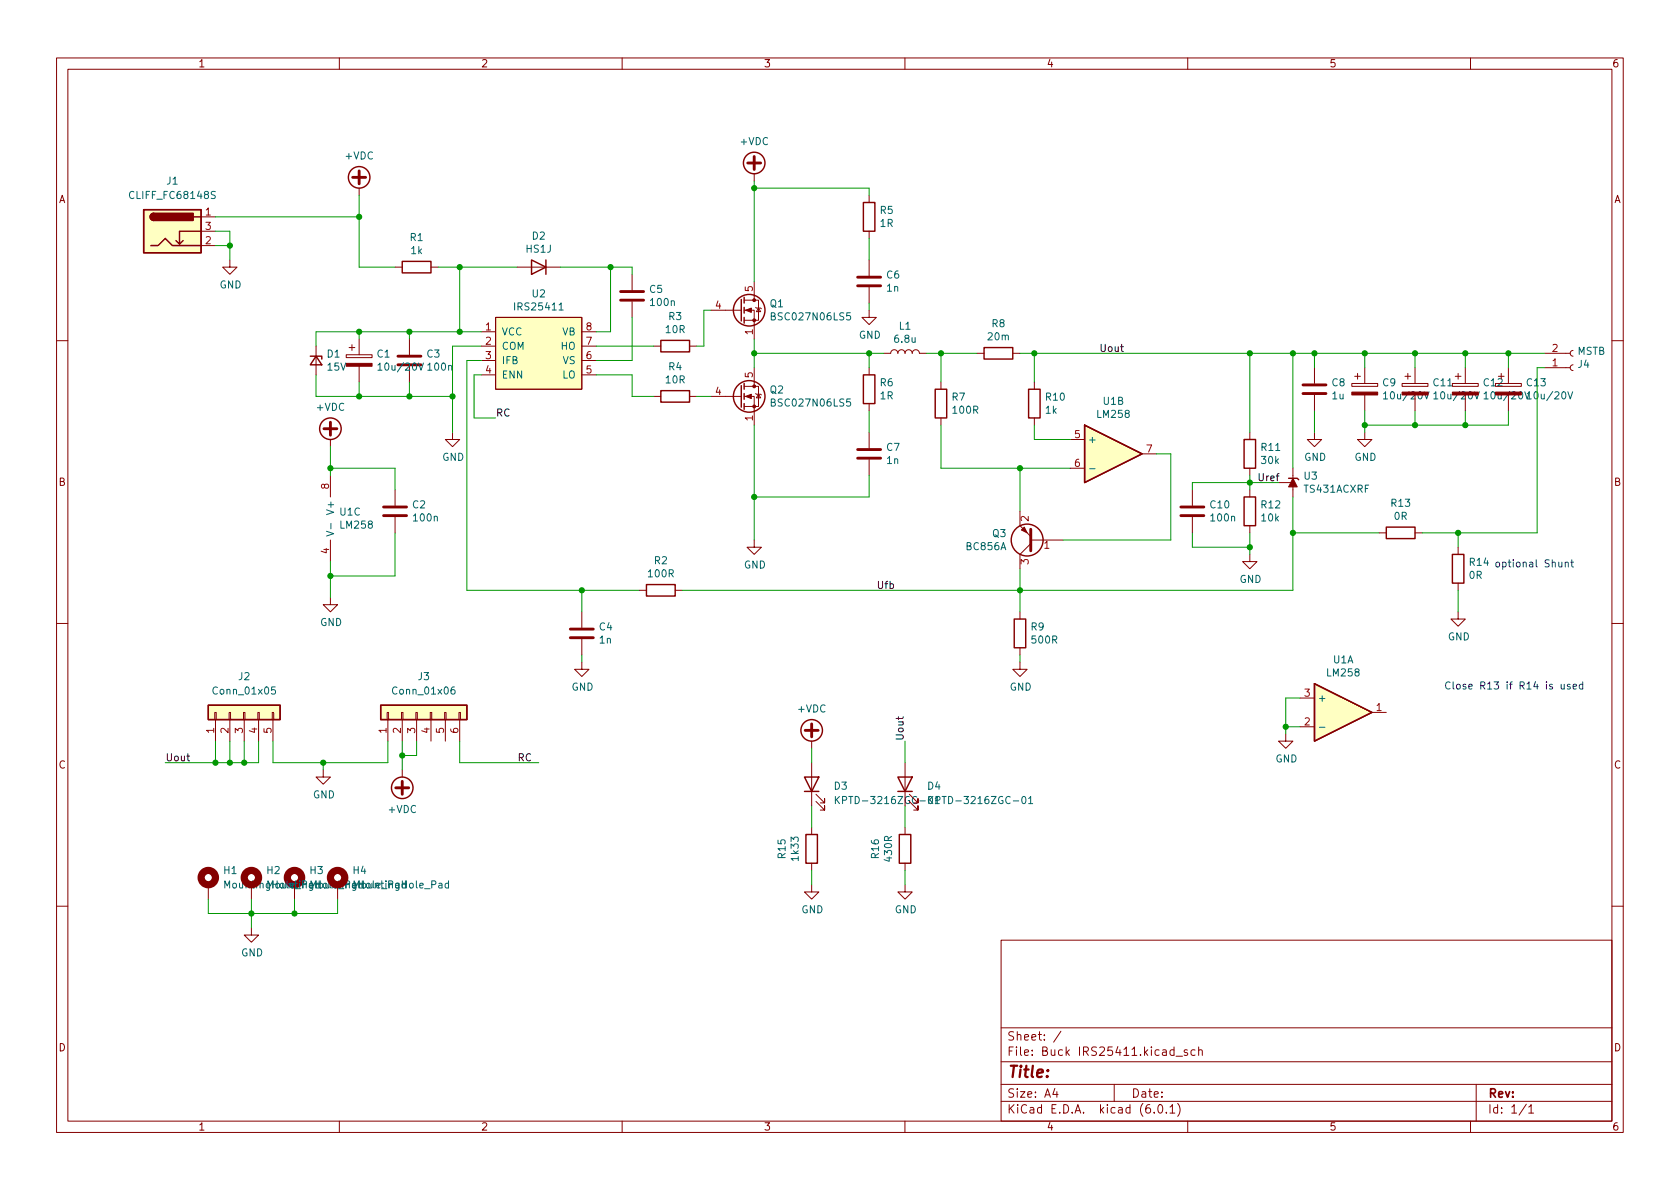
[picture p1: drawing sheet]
<svg xmlns="http://www.w3.org/2000/svg" width="297mm" height="210mm" viewBox="0 0 297 210" stroke-linecap="round" stroke-linejoin="round" font-family="sans-serif">
<g fill="none" stroke="#840000" stroke-width=".18">
<path d="M10 10.2h277v190.1h-277zM12 12.2h273v186.1h-273zM60 10.2v2M110 10.2v2M160 10.2v2M210 10.2v2M260 10.2v2M35.6 38.3h2.5M63.5 33.3v1.2M133.3 30.7v1.3M153.7 34.5v1.3M35.6 43.4h2.5"/>
<path d="M35.6 40.9h2.5M40.6 46v1.2h1.3l-1.3 1.3-1.2-1.3h1.2M63.5 59.9v2.8M69.8 47.2h1.3M72.4 59.9v2.8M76.2 47.2h1.3M85.1 58.7h2.5M87.6 56.1h15.3v12.7h-15.3zM91.4 47.2h7.7M102.9 58.7h2.5M111.8 48.5v2.8M111.8 53.3v2.8"/>
<path d="M125.7 54.9h5.4M131.6 54.9h1.7v5M131.6 53.1h2.5v3.5h-2.5M133.3 49.8v3.3M133.6 54.4l.1 .1h.8l.1 .1M134.1 54.5l.4 .6h-.8zM153.7 54.9v1.2h1.2l-1.2 1.3-1.3-1.3h1.3M153.7 40.9v1.3M153.7 46v2.8M153.7 50.8v2.8M10 60.2h2M55.9 61.2v5.1"/>
<path d="M58.4 77.7v1.3M61.2 62.7h4.6v.5h-4.6zM61.7 61.5h1M62.2 61v1M63.5 64.8v2.8M72.4 64.8v2.8M80 76.4v1.3h1.3l-1.3 1.3-1.3-1.3h1.3M85.1 61.2h2.5M85.1 63.7h2.5M85.1 66.3h2.5M102.9 61.2h2.5M102.9 63.7h2.5"/>
<path d="M102.9 66.3h2.5M115.6 61.2h1.2M115.6 70.1h1.2M121.9 61.2h1.3M121.9 70.1h1.3M125.7 70.1h5.4M131.6 70.1h1.7v5.1M131.6 68.3h2.5v3.6h-2.5M133.3 65v3.3M133.6 69.6l.1 .1h.8l.1 .1M134.1 69.7l.4 .7h-.8zM153.7 65v1.3"/>
<path d="M153.7 71.4v1.2M153.7 76.4v2.8M156.2 62.5h1.3a.64 .64 0 0 1 .6-.7 .64 .64 0 0 1 .6 .7 .64 .64 0 0 1 .7-.7 .64 .64 0 0 1 .6 .7 .64 .64 0 0 1 .7-.7 .64 .64 0 0 1 .6 .7 .64 .64 0 0 1 .6-.7 .64 .64 0 0 1 .7 .7h1.2M166.4 67.6v1.2M166.4 73.9v1.3M172.7 62.5h1.3M179.1 62.5h1.2M182.9 67.6v1.2M182.9 73.9v1.3M189.2 77.7h2.6M221 76.4v1.3M232.4 76.4v1.3h1.3l-1.3 1.3-1.3-1.3h1.3"/>
<path d="M232.4 65v2.8M232.4 69.8v2.8M239 67.8h4.6v.5h-4.6zM239.5 66.5h1M240 66v1.1M241.3 76.4v1.3h1.3l-1.3 1.3-1.3-1.3h1.3M241.3 65v2.8M241.3 69.8v2.8M247.9 67.8h4.6v.5h-4.6zM248.4 66.5h1M248.9 66v1.1M250.2 65v2.8"/>
<path d="M250.2 69.8v2.8M256.8 67.8h4.6v.5h-4.6zM257.3 66.5h1M257.8 66v1.1M259.1 65v2.8M259.1 69.8v2.8M264.4 67.8h4.6v.5h-4.6zM265.4 66v1.1M266.7 65v2.8M266.7 69.8v2.8M273 62.5h4.6M273 65h4.6"/>
<path d="M278.1 62l-.3 .1-.2 .4 .2 .3 .3 .2M278.1 64.5l-.3 .2-.2 .3 .2 .4 .3 .1M285 60.2h2M58.4 84.1v3.8M58.4 95.5v3.8M69.8 86.6v2.8M69.8 91.4v2.8M133.3 95.5v1.3h1.3l-1.3 1.2-1.2-1.2h1.2M153.7 81.3v2.8M180.3 90.4v2.6l1.9 1.9M182.2 96.1l-1.9 1.9v2.6M182.2 95.5h5.8"/>
<path d="M189.2 82.8h2.6M201.9 80.3h2.6M210.8 86.6v2.8M210.8 91.4v2.8M221 98v1.3h1.2l-1.2 1.3-1.3-1.3h1.3M221 82.8v1.3M221 86.6v1.3M221 93v1.2M226.1 85.3h2.5M228.6 82.8v5.1M243.8 94.2h1.3M250.2 94.2h1.3"/>
<path d="M257.8 96.8v1.2M10 110.2h2M58.4 105.7v1.2h1.3l-1.3 1.3-1.3-1.3h1.3M102.9 117.1v1.3h1.2l-1.2 1.2-1.3-1.2h1.3M102.9 108.2v2.8M102.9 113v2.8M113 104.4h1.3M119.4 104.4h1.2M180.3 117.1v1.3h1.3l-1.3 1.2-1.2-1.2h1.2M180.3 108.2v1.3M180.3 114.5v1.3M257.8 108.2v1.3h1.3l-1.3 1.2-1.3-1.2h1.3"/>
<path d="M257.8 103.1v1.3M285 110.2h2M38 126h.2v1.2h-.2zM38.1 127.2v3.9M40.5 126h.3v1.2h-.3zM40.6 127.2v3.9M43.1 126h.2v1.2h-.2zM43.2 127.2v3.9M45.6 126h.2v1.2h-.2zM45.7 127.2v3.9M48.1 126h.3v1.2h-.3zM48.3 127.2v3.9"/>
<path d="M57.1 136.1v1.3h1.3l-1.3 1.3-1.2-1.3h1.2M68.5 126h.2v1.2h-.2zM68.6 127.2v3.9M71 126h.2v1.2h-.2zM71.1 127.2v3.9M71.1 136.1v1.3M73.5 126h.3v1.2h-.3zM73.7 127.2v3.9M76.1 126h.2v1.2h-.2zM76.2 127.2v3.9M78.6 126h.3v1.2h-.3zM78.7 127.2v3.9"/>
<path d="M81.2 126h.2v1.2h-.2zM81.3 127.2v3.9M143.5 131.1v1.2M143.5 134.9v7.6M160 134.9v7.6M227.3 129.8v1.3h1.3l-1.3 1.2-1.2-1.2h1.2M229.9 128.5h2.5M229.9 123.4h2.5M242.6 126h2.5M36.8 156.5v2.5M44.4 156.5v2.5M52.1 156.5v2.5"/>
<path d="M59.7 156.5v2.5M143.5 156.5v1.2h1.3l-1.3 1.3-1.3-1.3h1.3M143.5 146.3v1.3M143.5 152.6v1.3M144.3 141.7l1.5 1.6v-.8v.8h-.8M144.3 140.5l1.5 1.5v-.8v.8h-.8M160 156.5v1.2h1.3l-1.3 1.3-1.3-1.3h1.3M160 146.3v1.3M160 152.6v1.3M160.8 141.7l1.5 1.6v-.8v.8h-.8M10 160.2h2M44.4 164.1v1.2h1.3l-1.3 1.3-1.2-1.3h1.2"/>
<path d="M177 166.3h108v32h-108zM285 160.2h2M60 198.3v2M110 198.3v2M160 198.3v2M177 194.8h108M177 191.8h108M177 187.8h108M177 181.8h108M186.5 192.5l-.4 1h1M186.9 193v1M187.6 182.4l-1.3 1.9"/>
<path d="M197 191.8v3M204.1 196.7v.1M204.9 195.4l.2-.1a.81 .81 0 0 1 .6 .7 .81 .81 0 0 1-.3 .8h-.2a.81 .81 0 0 1-.6-.6 .81 .81 0 0 1 .3-.8zM206.2 196.7v.1M206.9 195.8l.4-.5v1.5M206.9 196.8h.8M207.6 185.7l-.5-.1-.2 .3v.4l.1 .3h.6M207.6 185.1v1.5M207.9 186.8h1.2M208.2 195.1a1.72 1.72 0 0 1 0 2.3M209.9 185.7l-.3-.1-.2 .2v.3l.5 .1v.4h-.5M210 198.3v2"/>
<path d="M211.3 185.7l-.4-.1-.3 .3v.4l.1 .3h.6M211.9 185.8l.2-.2 .4 .1 .1 .9M211.9 185.1v1.5M260 198.3v2M261 191.8v6.5M269.9 195.3l-1.3 1.9M270.3 195.8l.4-.5v1.5M270.3 196.8h.9"/>
</g>
<g fill="none" stroke="#840000" stroke-width="1.3">
<circle cx="36.8" cy="155.2" r="1.27"/>
<circle cx="44.4" cy="155.2" r="1.27"/>
<circle cx="52.1" cy="155.2" r="1.27"/>
<circle cx="59.7" cy="155.2" r="1.27"/>
</g>
<g fill="none" stroke="#840000" stroke-width=".25">
<path d="M25.4 37.1h10.2v7.6h-10.2zM27.2 37.7a.64 .64 0 0 0-.7 .6 .64 .64 0 0 0 .7 .7M34.3 38.3h1.3M152.7 35.8h2v5.1h-2zM26.7 43.4h1.2l1.3-1.2 1.3 1.2h5.1M32.4 42.5l-.7 .7M35.6 40.9h-3.9v2.3l-.6-.7M71.1 46.2h5.1v2.1h-5.1zM94 46l2.5 1.2-2.5 1.3zM96.5 46v2.5M131.1 53v3.8M131.6 52.6v1"/>
<path d="M131.6 54.4v1M131.6 56.1v1M54.9 63h2v.5M55.9 63l1 1.5h-2zM116.8 60.2h5.1v2h-5.1zM116.8 69.1h5.1v2h-5.1zM131.1 68.2v3.8M131.6 67.8v1M131.6 69.6v1M131.6 71.4v1M152.7 66.3h2v5.1h-2zM165.4 68.8h2v5.1h-2z"/>
<path d="M174 61.5h5.1v2h-5.1zM181.9 68.8h2v5.1h-2zM191.8 75.2l10.1 5.1-10.1 5zM220 77.7h2v5.1h-2zM220 87.9h2v5.1h-2zM227.8 84.6h1.6l.2 .2M245.1 93.2h5.1v2h-5.1zM256.8 98h2v5.1h-2zM114.3 103.4h5.1v2h-5.1zM179.3 109.5h2.1v5h-2.1zM36.8 124.7h12.7v2.5h-12.7zM67.3 124.7h15.2v2.5h-15.2z"/>
<path d="M142.2 137.4h2.6l-1.3 2.5zM142.2 139.9h2.6M158.7 137.4h2.6l-1.3 2.5zM158.7 139.9h2.6M232.4 120.9l10.2 5.1-10.2 5.1zM142.5 147.6h2v5h-2zM159 147.6h2v5h-2z"/>
<circle cx="63.5" cy="31.4" r="1.9"/>
<circle cx="133.3" cy="28.8" r="1.9"/>
<circle cx="132.5" cy="54.9" r="2.79"/>
<circle cx="58.4" cy="75.8" r="1.9"/>
<circle cx="132.5" cy="70.1" r="2.79"/>
<circle cx="181.6" cy="95.5" r="2.82"/>
<circle cx="71.1" cy="139.3" r="1.9"/>
<circle cx="143.5" cy="129.2" r="1.9"/>
</g>
<g fill="none" stroke="#840000" stroke-width=".51">
<path d="M62.4 31.4h2.2M63.5 30.2v2.3M132.2 28.8h2.3M133.3 27.7v2.3M109.7 53.1h4.1M109.7 51.6h4.1M151.6 50.5h4.1M151.6 49h4.1M57.3 75.8h2.3M58.4 74.7v2.3M70.4 64.5h4M70.4 63h4"/>
<path d="M151.6 79.5h4.1M230.4 69.6h4M230.4 68.1h4M67.8 91.2h4.1M67.8 89.7h4.1M151.6 81h4.1M182.2 93.6v3.8M208.8 91.2h4.1M208.8 89.7h4.1M100.8 112.8h4.1M100.8 111.2h4.1M70 139.3h2.3"/>
<path d="M71.1 138.2v2.3M142.4 129.2h2.3M143.5 128v2.3"/>
</g>
<g fill="none" stroke="#006464" stroke-width=".18">
<path d="M98.8 54.8h.8M150.3 55.3h-.6v.6l.2-.1 .4 .1 .1 .1-.1 .5-.1 .1-.5-.1M66.8 64.6l.4-.4v1.3M66.8 65.5h.7M74 64.2l.4 1.3 .5-1.3M150.3 70.5h-.6v.7l.2-.2 .4 .1 .1 .2-.1 .4-.1 .1-.5-.1M244.6 69.6l.4-.3v1.2M244.6 70.5h.7M251.8 69.3l.4 1.2 .5-1.2M253.5 69.6l.4-.3v1.2M253.5 70.5h.7M260.7 69.3l.4 1.2 .5-1.2"/>
<path d="M262.4 69.6l.4-.3v1.2M262.4 70.5h.7M277.2 69.3l.4 1.2 .5-1.2M57.7 93.9l1.3 .5-1.3 .4M58.5 92.6v.9M192.7 82.9h.9M48.7 121.5h-.7v.6l.2-.1h.4l.1 .2v.4l-.2 .1-.5-.1M80.3 121.5h-.3a.85 .85 0 0 0 0 1.2l.4-.1 .1-.4-.3-.2h-.3l-.2 .2M233.3 128.6h1M39.8 157v-1.2l.4 .9 .4-.9v1.2M41.3 156.2h.3l.2 .2v.4l-.2 .2h-.3l-.2-.2zM42.4 156.2v.8h.3l.2-.1"/>
<path d="M42.9 156.2v.8M43.5 156.3l.2-.1h.3v.8M43.5 156.2v.8M44.5 156.2h.5M44.7 155.8v1.1l.3 .1M45.4 155.8v.1M45.4 156.2v.8M46 156.3l.2-.1h.3v.8M46 156.2v.8M47.7 156.2v1l-.3 .3-.3-.1M47.7 156.2h-.4l-.2 .2 .1 .6h.5M79.3 156.2h-.4l-.2 .2 .1 .6h.5"/>
<path d="M79.3 155.8v1.2M147.7 140.8v1.3M147.9 141.4l.5 .7M148.4 140.8l-.7 .8M180.8 140.9l.2-.1a.68 .68 0 0 1 .4 .7 .68 .68 0 0 1-.4 .6 .84 .84 0 0 1-.2-1.2zM181.9 141.2l.3-.4v1.3M181.9 142.1h.7"/>
</g>
<g fill="#ffffc2" stroke="#ffffc2" stroke-width=".18">
<path d="M36.8 124.7h12.7v2.5h-12.7z"/>
<path d="M87.6 56.1h15.3v12.7h-15.3z"/>
<path d="M25.4 37.1h10.2v7.6h-10.2z"/>
<path d="M67.3 124.7h15.2v2.5h-15.2z"/>
<path d="M191.8 75.2l10.1 5.1-10.1 5z"/>
<path d="M232.4 120.9l10.2 5.1-10.2 5.1z"/>
</g>
<g fill="#840000" stroke="#840000" stroke-width=".25">
<path d="M26.7 37.9l.5-.2v1.3a.64 .64 0 0 1-.6-.4 .64 .64 0 0 1 .1-.7z"/>
<path d="M27.2 37.7h7v1.3h-7z"/>
</g>
<g fill="#840000" stroke="#840000" stroke-width=".18">
<path d="M61.2 64.3h4.6v.5h-4.6z"/>
<path d="M239 69.3h4.6v.5h-4.6z"/>
<path d="M247.9 69.3h4.6v.5h-4.6z"/>
<path d="M131.8 54.9l1-.4v.7z"/>
<path d="M131.8 70.1l1-.4v.8z"/>
<path d="M228.6 84.6l.8 1.5h-1.6z"/>
<path d="M256.8 69.3h4.6v.5h-4.6z"/>
<path d="M264.4 69.3h4.6v.5h-4.6z"/>
<path d="M180.6 93.7l.5-.5 .5 1z"/>
<circle cx="133.3" cy="56.6" r=".25"/>
<circle cx="133.3" cy="53.1" r=".25"/>
<circle cx="133.3" cy="71.9" r=".25"/>
<circle cx="133.3" cy="68.3" r=".25"/>
</g>
<path d="M275.6 99.4l.1 .8 .3 .1 .1-.2M276.1 99.4v.9M276.8 99.5l.1-.1 .3 .1 .1 .8M276.8 99.4v.9M277.7 99.4h.5M277.9 99v1.1l.3 .2M276 121l.1 .8h.3l.2-.1M276.6 121v.8M277.6 121.1l-.3-.1-.2 .2 .1 .2 .4 .1v.3h-.5M278.1 121.4l.6-.1v-.2l-.4-.1-.2 .2 .1 .6h.5M279.8 121.1l-.3-.1-.3 .2 .2 .6h.4M279.8 120.6v1.2" fill="none" stroke="#0000c2" stroke-width=".18"/>
<g fill="none" stroke="#009600" stroke-width=".18">
<path d="M38.1 38.3h25.4M63.5 34.5v12.7h6.3M133.3 32v17.8M133.3 33.3h20.4v1.2M38.1 40.9h2.5v5.1M38.1 43.4h2.5M63.5 58.7v1.2M72.4 58.7v1.2M77.5 47.2h13.9M81.3 47.2v11.5M85.1 58.7h-29.2v2.5M99.1 47.2h12.7v1.3"/>
<path d="M107.9 47.2v11.5h-2.5M111.8 56.1v7.6h-6.4M125.7 54.9h-1.2v6.3h-1.3M133.3 59.9v5.1M153.7 42.2v3.8M153.7 53.6v1.3M55.9 66.3v3.8h24.1M58.4 79v5.1M63.5 67.6v2.5M72.4 67.6v2.5M85.1 63.7h-2.6v40.7h30.5M85.1 61.2h-5.1v15.2"/>
<path d="M85.1 66.3h-1.3v7.6h3.8M105.4 66.3h6.4v3.8h3.8M105.4 61.2h10.2M123.2 70.1h2.5M133.3 75.2v20.3M133.3 62.5h22.9M153.7 62.5v2.5M153.7 72.6v3.8M163.8 62.5h8.9M166.4 75.2v7.6h22.8M166.4 62.5v5.1M180.3 62.5h92.7"/>
<path d="M182.9 75.2v2.5h6.3M182.9 62.5v5.1M221 62.5v13.9M228.6 62.5v20.3M232.4 62.5v2.5M232.4 72.6v3.8M241.3 62.5v2.5M241.3 72.6v3.8M250.2 62.5v2.5M250.2 72.6v2.6M259.1 62.5v2.5M259.1 72.6v2.6"/>
<path d="M266.7 72.6v2.6h-25.4M266.7 62.5v2.5M273 65h-1.2v29.2h-20.3M58.4 82.8h11.4v3.8M58.4 99.3v6.4M69.8 94.2v7.6h-11.4M153.7 84.1v3.8h-20.4M180.3 82.8v7.6M204.5 80.3h2.5v15.2h-19M210.8 94.2v2.6h10.2M221 84.1v2.5M221 94.2v3.8"/>
<path d="M226.1 85.3h-15.3v1.3M228.6 87.9v16.5h-108M228.6 94.2h15.2M257.8 94.2v2.6M102.9 104.4v3.8M102.9 115.8v1.3M180.3 100.6v7.6M180.3 115.8v1.3M257.8 104.4v3.8M38.1 131.1v3.8M40.6 131.1v3.8M43.2 131.1v3.8"/>
<path d="M45.7 131.1v3.8h-16.5M48.3 131.1v3.8h20.3v-3.8M57.1 134.9v1.2M71.1 131.1v5M73.7 131.1v2.5h-2.6M81.3 131.1v3.8h13.9M143.5 132.3v2.6M160 131.1v3.8M227.3 128.5h2.6M229.9 123.4h-2.6v6.4M36.8 159v2.5h22.9v-2.5M44.4 159v5.1"/>
<path d="M52.1 159v2.5M143.5 142.5v3.8M143.5 153.9v2.6M160 142.5v3.8M160 153.9v2.6"/>
</g>
<g fill="#009600" stroke="#009600" stroke-width=".18">
<circle cx="81.3" cy="58.7" r=".46"/>
<circle cx="72.4" cy="58.7" r=".46"/>
<circle cx="63.5" cy="38.3" r=".46"/>
<circle cx="63.5" cy="58.7" r=".46"/>
<circle cx="40.6" cy="43.4" r=".46"/>
<circle cx="133.3" cy="87.9" r=".46"/>
<circle cx="102.9" cy="104.4" r=".46"/>
<circle cx="58.4" cy="82.8" r=".46"/>
<circle cx="80" cy="70.1" r=".46"/>
<circle cx="72.4" cy="70.1" r=".46"/>
<circle cx="63.5" cy="70.1" r=".46"/>
<circle cx="58.4" cy="101.8" r=".46"/>
<circle cx="43.2" cy="134.9" r=".46"/>
<circle cx="81.3" cy="47.2" r=".46"/>
<circle cx="133.3" cy="33.3" r=".46"/>
<circle cx="107.9" cy="47.2" r=".46"/>
<circle cx="38.1" cy="134.9" r=".46"/>
<circle cx="40.6" cy="134.9" r=".46"/>
<circle cx="57.1" cy="134.9" r=".46"/>
<circle cx="71.1" cy="133.6" r=".46"/>
<circle cx="52.1" cy="161.5" r=".46"/>
<circle cx="44.4" cy="161.5" r=".46"/>
<circle cx="241.3" cy="62.5" r=".46"/>
<circle cx="250.2" cy="62.5" r=".46"/>
<circle cx="241.3" cy="75.2" r=".46"/>
<circle cx="250.2" cy="75.2" r=".46"/>
<circle cx="259.1" cy="62.5" r=".46"/>
<circle cx="259.1" cy="75.2" r=".46"/>
<circle cx="133.3" cy="62.5" r=".46"/>
<circle cx="153.7" cy="62.5" r=".46"/>
<circle cx="182.9" cy="62.5" r=".46"/>
<circle cx="166.4" cy="62.5" r=".46"/>
<circle cx="221" cy="96.8" r=".46"/>
<circle cx="221" cy="85.3" r=".46"/>
<circle cx="228.6" cy="94.2" r=".46"/>
<circle cx="221" cy="62.5" r=".46"/>
<circle cx="228.6" cy="62.5" r=".46"/>
<circle cx="232.4" cy="62.5" r=".46"/>
<circle cx="257.8" cy="94.2" r=".46"/>
<circle cx="266.7" cy="62.5" r=".46"/>
<circle cx="227.3" cy="128.5" r=".46"/>
<circle cx="180.3" cy="104.4" r=".46"/>
<circle cx="180.3" cy="82.8" r=".46"/>
</g>
<text font-size="2.8" fill="#840000" x="178" y="190.6">Title:</text>
<g font-size="2.1" fill="#840000">
<text x="178" y="184">Sheet: /</text>
<text x="178" y="186.7">File: Buck IRS25411.kicad_sch</text>
<text x="178" y="196.9">KiCad E.D.A. kicad (6.0.1)</text>
<text x="178" y="194.1">Size: A4</text>
<text x="200" y="194.1">Date:</text>
<text x="263" y="194.1">Rev:</text>
<text x="263" y="196.9">Id: 1/1</text>
</g>
<g font-size="1.8" fill="#840000">
<text x="35" y="11.9">1</text>
<text x="85" y="11.9">2</text>
<text x="135" y="11.9">3</text>
<text x="185" y="11.9">4</text>
<text x="235" y="11.9">5</text>
<text x="285" y="11.9">6</text>
<text x="10.3" y="35.9">A</text>
<text x="285.3" y="35.9">A</text>
<text x="262.4" y="68.3">C12</text>
<text x="10.3" y="85.9">B</text>
<text x="285.3" y="85.9">B</text>
<text x="10.3" y="135.9">C</text>
<text x="285.3" y="135.9">C</text>
<text x="10.3" y="185.9">D</text>
<text x="285.3" y="185.9">D</text>
<text x="35" y="199.9">1</text>
<text x="85" y="199.9">2</text>
<text x="135" y="199.9">3</text>
<text x="185" y="199.9">4</text>
<text x="235" y="199.9">5</text>
<text x="285" y="199.9">6</text>
</g>
<g font-size="1.8" fill="#006464">
<text x="61.1" y="28.2">+VDC</text>
<text x="131" y="25.6">+VDC</text>
<text x="23.3" y="35.2">CLIFF_FC68148S</text>
<text x="29.5" y="32.6">J1</text>
<text x="155.6" y="37.8">R5</text>
<text x="155.6" y="40.1">1R</text>
<text x="72.5" y="42.6">R1</text>
<text x="72.7" y="44.9">1k</text>
<text x="93" y="44.7">HS1J</text>
<text x="94.1" y="42.4">D2</text>
<text x="38.8" y="51">GND</text>
<text x="94.1" y="52.6">U2</text>
<text x="114.9" y="51.8">C5</text>
<text x="156.8" y="49.2">C6</text>
<text x="156.8" y="51.6">1n</text>
<text x="88.6" y="59.3">VCC</text>
<text x="91.3" y="54.9">IRS25411</text>
<text x="99.4" y="59.3">VB</text>
<text x="115.1" y="54.1">100n</text>
<text x="117.8" y="58.9">10R</text>
<text x="118.2" y="56.6">R3</text>
<text x="136.2" y="54.3">Q1</text>
<text x="136.8" y="56.6">BSC027N06LS5</text>
<text x="151.8" y="59.9">GND</text>
<text x="159" y="58.3">L1</text>
<text x="175.4" y="57.9">R8</text>
<text x="57.8" y="63.2">D1</text>
<text x="57.9" y="65.5">15V</text>
<text x="66.7" y="63.2">C1</text>
<text x="67.4" y="65.5">10u/20V</text>
<text x="75.5" y="63.2">C3</text>
<text x="75.8" y="65.5">100n</text>
<text x="88.6" y="61.8">COM</text>
<text x="88.6" y="64.4">IFB</text>
<text x="99.2" y="61.8">HO</text>
<text x="99.5" y="64.4">VS</text>
<text x="118.2" y="65.5">R4</text>
<text x="158.3" y="60.6">6.8u</text>
<text x="174.8" y="60.2">20m</text>
<text x="278.9" y="62.7">MSTB</text>
<text x="279" y="65">J4</text>
<text x="88.6" y="66.9">ENN</text>
<text x="99.4" y="66.9">LO</text>
<text x="117.8" y="67.8">10R</text>
<text x="136.2" y="69.6">Q2</text>
<text x="136.8" y="71.9">BSC027N06LS5</text>
<text x="155.6" y="68.3">R6</text>
<text x="155.6" y="70.6">1R</text>
<text x="168.3" y="70.8">R7</text>
<text x="185" y="70.8">R10</text>
<text x="195.1" y="71.6">U1B</text>
<text x="235.5" y="68.3">C8</text>
<text x="235.6" y="70.6">1u</text>
<text x="244.5" y="68.3">C9</text>
<text x="245.2" y="70.6">10u/20V</text>
<text x="253.5" y="68.3">C11</text>
<text x="254.1" y="70.6">10u/20V</text>
<text x="263" y="70.6">10u/20V 10u/20V</text>
<text x="270" y="68.3">C13</text>
<text x="56" y="72.6">+VDC</text>
<text x="168.6" y="73.1">100R</text>
<text x="184.9" y="73.1">1k</text>
<text x="194.1" y="73.9">LM258</text>
<text x="78.2" y="81.5">GND</text>
<text x="156.8" y="79.7">C7</text>
<text x="156.8" y="82">1n</text>
<text x="192.3" y="78.4">+</text>
<text x="223.1" y="79.7">R11</text>
<text x="223.1" y="82">30k</text>
<text x="230.6" y="81.5">GND</text>
<text x="239.5" y="81.5">GND</text>
<text x="73" y="89.9">C2</text>
<text x="214" y="89.9">C10</text>
<text x="223.1" y="89.9">R12</text>
<text x="230.6" y="84.8">U3</text>
<text x="230.7" y="87.1">TS431ACXRF</text>
<text x="246" y="89.6">R13</text>
<text x="59.1" y="90.6" transform="rotate(-90 59.1 90.6)">V+</text>
<text x="60.1" y="91.2">U1C</text>
<text x="60.3" y="93.5">LM258</text>
<text x="73.2" y="92.2">100n</text>
<text x="175.5" y="95">Q3</text>
<text x="214.2" y="92.2">100n</text>
<text x="223.1" y="92.2">10k</text>
<text x="246.5" y="91.9">0R</text>
<text x="115.7" y="99.8">R2</text>
<text x="131.5" y="100.5">GND</text>
<text x="170.9" y="97.3">BC856A</text>
<text x="114.7" y="102.1">100R</text>
<text x="219.1" y="103.1">GND</text>
<text x="259.8" y="102.4">0R</text>
<text x="56.6" y="110.7">GND</text>
<text x="106" y="111.5">C4</text>
<text x="106" y="113.8">1n</text>
<text x="182.3" y="111.5">R9</text>
<text x="182.5" y="113.8">500R</text>
<text x="256" y="113.2">GND</text>
<text x="234.7" y="119.6">LM258</text>
<text x="235.7" y="117.3">U1A</text>
<text x="38" y="122.8">Conn_01x05</text>
<text x="42.2" y="120.3">J2</text>
<text x="69.7" y="122.8">Conn_01x06</text>
<text x="73.9" y="120.3">J3</text>
<text x="101" y="122.1">GND</text>
<text x="141.1" y="126">+VDC</text>
<text x="178.5" y="122.1">GND</text>
<text x="232.9" y="124.1">+</text>
<text x="225.5" y="134.8">GND</text>
<text x="55.3" y="141.2">GND</text>
<text x="68.7" y="143.8">+VDC</text>
<text x="147.5" y="139.6">D3</text>
<text x="149.1" y="142.2">KPTD-3216ZGC-01 KPTD-3216ZGC-01</text>
<text x="164" y="139.6">D4</text>
<text x="39.6" y="154.6">H1</text>
<text x="47.2" y="154.6">H2</text>
<text x="54.8" y="154.6">H3</text>
<text x="62.4" y="154.6">H4</text>
<text x="138.9" y="151.7" transform="rotate(-90 138.9 151.7)">R15</text>
<text x="141.2" y="152.1" transform="rotate(-90 141.2 152.1)">1k33</text>
<text x="155.4" y="151.7" transform="rotate(-90 155.4 151.7)">R16</text>
<text x="157.7" y="152.2" transform="rotate(-90 157.7 152.2)">430R</text>
<text x="47.7" y="157.1">MountingHole_PadMountingHole_Pad</text>
<text x="141.7" y="161.5">GND</text>
<text x="158.2" y="161.5">GND</text>
<text x="42.6" y="169.1">GND</text>
</g>
<g font-size="1.8" fill="#a90000">
<text x="36.3" y="38.1">1</text>
<text x="36.3" y="40.6">3</text>
<text x="36.3" y="43.2">2</text>
<text x="133.1" y="51.5" transform="rotate(-90 133.1 51.5)">5</text>
<text x="85.9" y="58.4">1</text>
<text x="103.6" y="58.4">8</text>
<text x="126.5" y="54.6">4</text>
<text x="133.1" y="59.2" transform="rotate(-90 133.1 59.2)">1</text>
<text x="85.9" y="61">2</text>
<text x="85.9" y="63.5">3</text>
<text x="103.6" y="63.5">6</text>
<text x="103.6" y="61">7</text>
<text x="274.5" y="64.8">1</text>
<text x="274.5" y="62.2">2</text>
<text x="85.9" y="66">4</text>
<text x="103.6" y="66">5</text>
<text x="126.5" y="69.8">4</text>
<text x="133.1" y="66.8" transform="rotate(-90 133.1 66.8)">5</text>
<text x="133.1" y="74.4" transform="rotate(-90 133.1 74.4)">1</text>
<text x="190" y="77.5">5</text>
<text x="190" y="82.5">6</text>
<text x="202.7" y="80">7</text>
<text x="58.2" y="86.5" transform="rotate(-90 58.2 86.5)">8</text>
<text x="181.9" y="92.2" transform="rotate(-90 181.9 92.2)">2</text>
<text x="58.2" y="97.9" transform="rotate(-90 58.2 97.9)">4</text>
<text x="181.9" y="99.8" transform="rotate(-90 181.9 99.8)">3</text>
<text x="184.6" y="97">1</text>
<text x="230.6" y="123.2">3</text>
<text x="243.3" y="125.7">1</text>
<text x="37.8" y="129.6" transform="rotate(-90 37.8 129.6)">1</text>
<text x="40.4" y="129.6" transform="rotate(-90 40.4 129.6)">2</text>
<text x="42.9" y="129.6" transform="rotate(-90 42.9 129.6)">3</text>
<text x="45.5" y="129.6" transform="rotate(-90 45.5 129.6)">4</text>
<text x="48" y="129.6" transform="rotate(-90 48 129.6)">5</text>
<text x="68.3" y="129.6" transform="rotate(-90 68.3 129.6)">1</text>
<text x="70.9" y="129.6" transform="rotate(-90 70.9 129.6)">2</text>
<text x="73.4" y="129.6" transform="rotate(-90 73.4 129.6)">3</text>
<text x="75.9" y="129.6" transform="rotate(-90 75.9 129.6)">4</text>
<text x="78.5" y="129.6" transform="rotate(-90 78.5 129.6)">5</text>
<text x="81" y="129.6" transform="rotate(-90 81 129.6)">6</text>
<text x="230.6" y="128.3">2</text>
</g>
<g font-size="1.8" fill="#0f0f0f">
<text x="194.3" y="62.2">Uout</text>
<text x="87.6" y="73.6">RC</text>
<text x="222.2" y="85.1">Uref</text>
<text x="154.9" y="104.1">Ufb</text>
<text x="159.8" y="131.1" transform="rotate(-90 159.8 131.1)">Uout</text>
<text x="29.2" y="134.6">Uout</text>
<text x="91.4" y="134.6">RC</text>
</g>
<g font-size="1.8" fill="#0000c2">
<text x="259.9" y="100">R14 optional Shunt</text>
<text x="255.3" y="121.9">Close R13 if R14 is used</text>
</g>
</svg>
